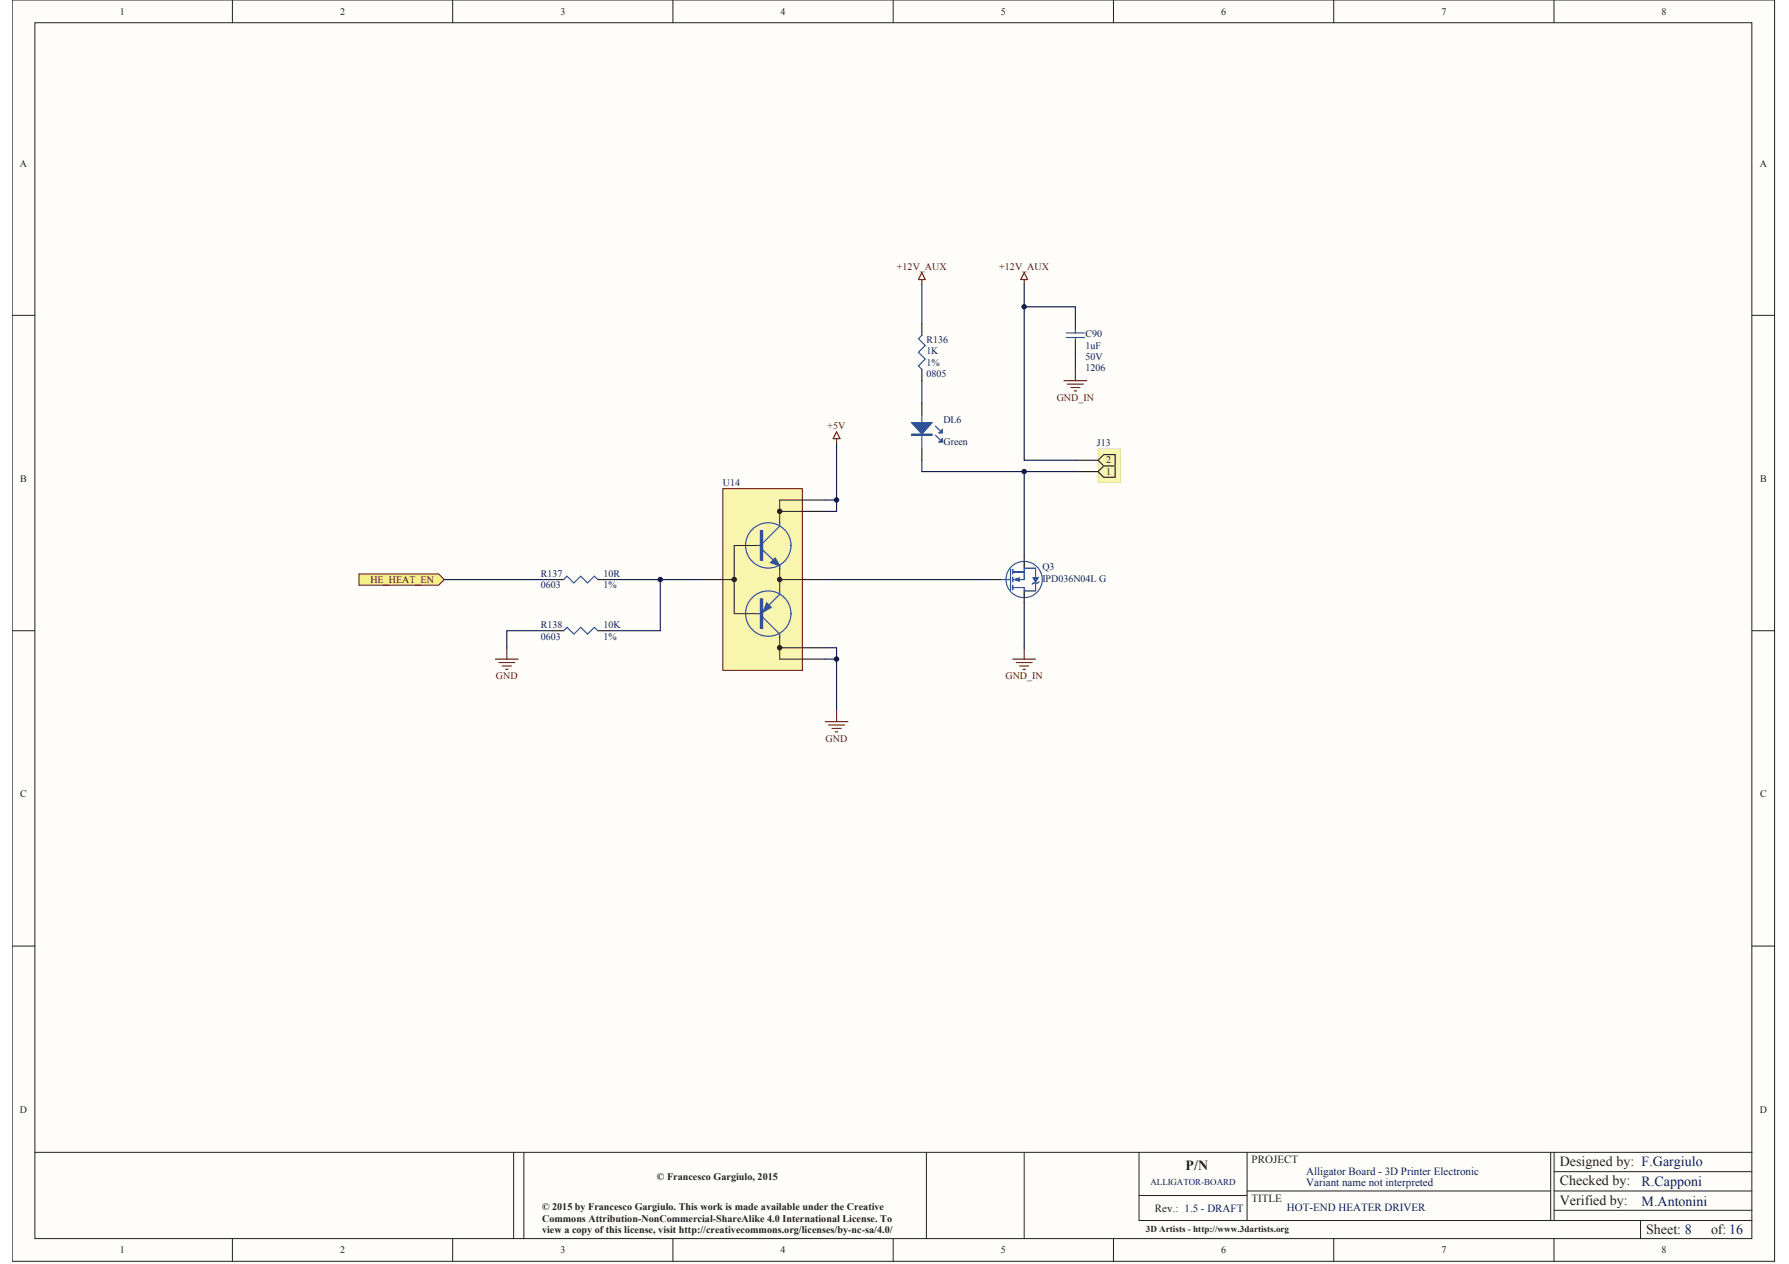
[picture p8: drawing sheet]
<svg xmlns="http://www.w3.org/2000/svg" width="297mm" height="210mm" viewBox="0 0 297 210" stroke-linecap="round" stroke-linejoin="round" font-family="sans-serif">
<path d="M2 0h292.6v209.5h-292.6z" fill="#fefdf9"/>
<path d="M2 0h292.6v209.5h-292.6z" fill="none" stroke="#231f20" stroke-width=".17"/>
<path d="M5.8 3.8h285.1v201.9h-285.1z" fill="#fefdf9"/>
<g fill="none" stroke="#231f20" stroke-width=".17">
<path d="M38.6 0v3.8M75.2 0v3.8M111.7 0v3.8M148.3 0v3.8M184.9 0v3.8M221.4 0v3.8M258 0v3.8M5.8 3.8h285.1v201.9h-285.1zM2 52.4h3.8M290.9 52.4h3.8M2 104.7h3.8M290.9 104.7h3.8"/>
<path d="M2 157.1h3.8M290.9 157.1h3.8M5.8 191.4h285.1M85.3 191.4v14.3M87 191.4v14.3M153.8 191.4v14.3M170.1 191.4v14.3M189.1 191.4v11.3h101.8M189.1 198.5h18M207.1 197.8h50.4M207.1 191.4v11.3M257.5 191.4v11.3"/>
<path d="M258 191.4v11.3M258 194.6h32.9M258 197.8h32.9M38.6 205.7v3.8M75.2 205.7v3.8M111.7 205.7v3.8M148.3 205.7v3.8M184.9 205.7v3.8M221.4 205.7v3.8M258 205.7v3.8M258 201h32.9M272.4 202.7v3"/>
</g>
<path d="M170.1 47.2v29.2h8.4M178.5 58.5v2.8M73.8 96.2h17.9M109.6 96.2v8.5h-8.5M91.7 104.7h-7.6v2.9M170.1 100v7.6" fill="none" stroke="#0c1c5b" stroke-width=".19"/>
<path d="M59.6 95.3h13.2l1 .9-1 1h-13.2z" fill-rule="evenodd" fill="#f6f17e"/>
<path d="M59.6 95.3h13.2l1 .9-1 1h-13.2z" fill="none" stroke="#6d0c0e" stroke-width=".17"/>
<path d="M91.7 96.2h1.9M99.3 96.2h1.8M91.7 104.7h1.9M99.3 104.7h1.8" fill="none" stroke="#231f20" stroke-width=".19"/>
<path d="M93.6 96.2l.6-.5 1.1 1.1 1.1-1.1 1.2 1.1 1.1-1.1 .6 .5M93.6 104.7l.6-.5 1.1 1.1 1.1-1.1 1.2 1.1 1.1-1.1 .6 .5" fill="none" stroke="#2151a3" stroke-width=".19"/>
<path d="M182.3 74.5h3.8v5.7h-3.8z" fill="#f8f5af"/>
<path d="M182.3 74.5v5.7h3.8v-5.6l-3.8-.1h3.8v5.7h-3.8z" fill="#6d0c0e"/>
<g fill="#231f20">
<path d="M178.5 78.3l3.8-.1 .1 .1-.1 .1h-3.8z"/>
<path d="M178.5 76.4l3.8-.1 .1 .1-.1 .1h-3.8z"/>
</g>
<g fill="#f8f5af">
<path d="M183.8 77.7h.5v1.2h-.5z"/>
<path d="M182.5 78.3l.8-.8h1.8v1.7h-1.8zM183.8 77.7v1.2h.5v-1.2z"/>
</g>
<g fill="#231f20">
<path d="M183.1 77.4l.2 .1-.8 .8 .8 .9h1.8v-1.7h.2v1.9h-2.1l-.9-.9 .1-.2-.1-.1z"/>
<path d="M182.2 78.3h.1v-.1l.1 .1-.1 .1z"/>
</g>
<g fill="#f8f5af">
<path d="M183.7 75.8h.7v1.2h-.7z"/>
<path d="M182.5 76.4l.8-.8h1.8v1.7h-1.8zM183.7 75.8v1.2h.7v-1.2z"/>
</g>
<g fill="#231f20">
<path d="M183.2 75.4h2.1v2.1v-.2h-.2v-1.7h-1.8l-.8 .8 .8 .9-.2 .1-.8-.8 .1-.2-.1-.1z"/>
<path d="M182.2 76.4h.1v-.1l.1 .1-.1 .1z"/>
<path d="M183.1 77.4l.1-.1h2.1v.2h-2.1z"/>
</g>
<path d="M170.1 45.3l.5 1.1h-1.1zM170.1 46.4v.8" fill="none" stroke="#6d0c0e" stroke-width=".19"/>
<path d="M153.1 67v1.9M153.1 74.5v1.9" fill="none" stroke="#231f20" stroke-width=".19"/>
<path d="M153.1 68.9v5.6M155.3 72.3l.8 .7M155.3 70.8l.8 .7" fill="none" stroke="#2151a3" stroke-width=".19"/>
<path d="M151.4 70.2h3.4l-1.7 1.9z" fill="#2151a3"/>
<path d="M151.4 70.2h3.4l-1.7 1.9zM151.4 72.1h3.4v.2h-3.4zM151.4 72.2h3.4" fill="none" stroke="#2151a3" stroke-width=".19"/>
<path d="M156.5 72.8v.6h-.6z" fill="#2151a3"/>
<path d="M156.5 72.8v.6h-.6z" fill="none" stroke="#2151a3" stroke-width=".19"/>
<path d="M156.5 71.3v.6h-.6z" fill="#2151a3"/>
<path d="M153.1 55.7l-.6 .5 1.1 1.2-1.1 1.1 1.1 1.1-1.1 1.2 .6 .5M156.5 71.3v.6h-.6z" fill="none" stroke="#2151a3" stroke-width=".19"/>
<path d="M153.1 53.8v1.9M153.1 61.3v1.9" fill="none" stroke="#231f20" stroke-width=".19"/>
<path d="M153.1 47.2v6.6M170.1 51h8.4v1.8M153.1 76.4v1.9h17M153.1 63.2v3.8M170.1 78.3h8.4M170.1 78.3v14.2" fill="none" stroke="#0c1c5b" stroke-width=".19"/>
<path d="M153.1 45.3l.5 1.1h-1.1zM153.1 46.4v.8" fill="none" stroke="#6d0c0e" stroke-width=".19"/>
<path d="M120 81.1h13.2v30.2h-13.2z" fill="#f8f5af"/>
<path d="M120 81.1h13.2v30.2h-13.2z" fill="none" stroke="#6d0c0e" stroke-width=".17"/>
<path d="M133.2 84.9h3.8M133.2 96.2h3.8" fill="none" stroke="#231f20" stroke-width=".19"/>
<path d="M126.4 88.1v4.9" fill="none" stroke="#2151a3" stroke-width=".38"/>
<path d="M126.3 88.1h.3v4.9h-.3zM126.6 91.3l2.9 2.7v.5M129.5 86.8v.6l-2.9 2.8" fill="none" stroke="#2151a3" stroke-width=".19"/>
<path d="M127.9 93.4l.8-.7 .8 1.3z" fill="#2151a3"/>
<g fill="none" stroke="#2151a3" stroke-width=".19">
<path d="M125.7 90.6h.9M127.9 93.4l.8-.7 .8 1.3z"/>
<circle cx="127.6" cy="90.6" r="3.8"/>
</g>
<path d="M116.2 96.2h3.8" fill="none" stroke="#231f20" stroke-width=".19"/>
<path d="M125.7 90.6h-3.8v11.3h3.8" fill="none" stroke="#231f20" stroke-width=".17"/>
<circle cx="121.9" cy="96.2" r=".37" fill="#231f20"/>
<circle cx="121.9" cy="96.2" r=".37" fill="none" stroke="#231f20" stroke-width=".17"/>
<path d="M133.2 107.6h3.8" fill="none" stroke="#231f20" stroke-width=".19"/>
<path d="M126.4 99.5v4.9" fill="none" stroke="#2151a3" stroke-width=".38"/>
<g fill="none" stroke="#2151a3" stroke-width=".19">
<path d="M126.3 99.5h.3v4.9h-.3zM129.5 98.1v.6l-2.9 2.8M125.7 101.9h.9M126.6 102.5l2.9 2.8v.6"/>
<circle cx="127.6" cy="101.9" r="3.8"/>
</g>
<path d="M127.3 100.1l.7 .8-1.3 .7z" fill="#2151a3"/>
<path d="M127.3 100.1l.7 .8-1.3 .7z" fill="none" stroke="#2151a3" stroke-width=".19"/>
<circle cx="129.5" cy="96.2" r=".37" fill="#231f20"/>
<g fill="none" stroke="#231f20" stroke-width=".17">
<path d="M129.5 94.4v3.7M129.5 84.9h3.7M133.2 83h-3.7v3.8"/>
<circle cx="129.5" cy="96.2" r=".37"/>
</g>
<path d="M133.2 83h3.8" fill="none" stroke="#231f20" stroke-width=".19"/>
<circle cx="129.5" cy="84.9" r=".37" fill="#231f20"/>
<g fill="none" stroke="#231f20" stroke-width=".17">
<path d="M120 96.2h1.9M129.5 96.2h3.7M129.5 105.7v3.8h3.7M129.5 107.6h3.7"/>
<circle cx="129.5" cy="84.9" r=".37"/>
</g>
<circle cx="129.5" cy="107.6" r=".37" fill="#231f20"/>
<circle cx="129.5" cy="107.6" r=".37" fill="none" stroke="#231f20" stroke-width=".17"/>
<path d="M133.2 109.5h3.8" fill="none" stroke="#231f20" stroke-width=".19"/>
<path d="M138.9 73.6v11.3h-1.9M101.1 96.2h15.1M137 96.2h27.4M137 83h1.9M137 107.6h1.9v10.3M137 109.5h1.9" fill="none" stroke="#0c1c5b" stroke-width=".19"/>
<path d="M138.9 71.7l.6 1.1h-1.2zM138.9 72.8v.8" fill="none" stroke="#6d0c0e" stroke-width=".19"/>
<g fill="#2151a3">
<path d="M171.9 94.3l.1 .1v1.5l-.1 .1-.1-.1z"/>
<path d="M171.9 96.7l.1 .1v1.3l-.1 .1-.1-.1z"/>
<path d="M170 98.1l1.9-.1 .1 .1-.1 .1h-1.8z"/>
</g>
<path d="M170 98.1h.1v1.9v.1l-.1-.1z" fill="#231f20"/>
<path d="M164.4 96.2h1.9" fill="none" stroke="#231f20" stroke-width=".19"/>
<path d="M170 92.4l.1 .1v1.9v.1l-.1-.1z" fill="#231f20"/>
<g fill="#2151a3">
<path d="M168.1 97.5h2v.1v.1h-1.9z"/>
<path d="M168.1 96.2h2v.1h-1.9z"/>
<path d="M168.1 94.9l2-.1v.1v.1h-1.9z"/>
<path d="M170 94.3l.1 .1v1.8v.1l-.1-.1z"/>
<path d="M167.7 94.5h.2v3.4l-.1 .1-.1-.1z"/>
<path d="M168.1 97.1l.2 .1v.7l-.1 .1-.1-.1z"/>
<path d="M168.1 95.8l.2 .1v.7l-.1 .1-.1-.1z"/>
<path d="M168.1 94.5h.2v.8l-.1 .1-.1-.1z"/>
<path d="M166.2 96.2h1.6h.1l-.1 .1h-1.5z"/>
<path d="M168.1 96.2l1.2 .4v-.7l-1.1 .3 1.1-.3v.7z"/>
<path d="M170 97.5l.1 .1v.6l-.1-.1z"/>
<path d="M170 94.3h1.9l.1 .1-.1 .1h-1.8z"/>
<path d="M171.4 95.9h1.1l-.6 .9 .6-.9h-1.1l.5 .9z"/>
<path d="M171.5 96.7h.8l.2-.2 .1 .1-.2 .3h-.8l-.3 .2z"/>
</g>
<g fill="#2151a3">
<path d="M168.2 96.2l1.1-.3v.7z"/>
<path d="M171.4 95.9h1.1l-.6 .9z"/>
</g>
<path d="M168 94.2a2.91 2.91 0 0 1 2-.9v1.5h-1.7l-.1-.3h-.1v.8l.1 .1 .1-.4h1.7v1.2h-.7v-.3l-1 .3-.1-.4-.1 .1v.8h.1l.1-.4 1 .3v-.3h.8v-1.8h1.7v1.4h-.4l.5 .8h-.4l-.2 .3 .1 .1 .2-.2h.2v1.1h-1.7v-.5h-1.8l-.1-.4h-.1v.8l.1 .1 .1-.3h1.7v1.5a2.91 2.91 0 0 1-2.3-1.2l.2-.1v-3.4h-.2v1.7h-.6a2.91 2.91 0 0 1 .9-2zM170.1 93.3a2.92 2.92 0 0 1 2.9 2.9 2.92 2.92 0 0 1-2.9 3v-1h1.9v-1.3h.4l.2-.3-.1-.1-.2 .2h-.3l.5-.8h-.5v-1.6h-1.9zM167.1 96.3h.6v1.7a2.9 2.9 0 0 1-.6-1.7z" fill="#fefdf9"/>
<g fill="#2151a3">
<path d="M171.8 94.5l.2-.1v1.5h-.2z"/>
<path d="M171.8 96.9h.2v1.2l-.2-.1z"/>
<path d="M170.1 98h1.8l.1 .1-.1 .1h-1.8z"/>
</g>
<g fill="#231f20">
<path d="M170 98.1l.1 .1v-.1v1.1h-.1z"/>
<path d="M170 93.3h.1v1l-.1 .1z"/>
</g>
<g fill="#2151a3">
<path d="M168.3 97.5h1.8v.1v-.1l-.1 .2h-1.7z"/>
<path d="M168.3 94.8h1.7v.2h-1.7z"/>
<path d="M170 94.3v.1l.1 .1v1.7v.1l-.1-.1z"/>
<path d="M168.1 97.1l.2 .1v.7l-.1 .1-.1-.1z"/>
<path d="M168.1 95.8l.2 .1v.3h-.2l.2 .1v.3l-.1 .1-.1-.1z"/>
<path d="M168.1 94.5h.2v.8l-.1 .1-.1-.1z"/>
<path d="M167.1 96.2h.8l-.8 .1z"/>
<path d="M168.2 96.2l1.1-.3v.7z"/>
<path d="M170 97.5l.1 .1v.6l-.1-.1z"/>
<path d="M170 94.3h1.9l.1 .1-.1 .1h-1.8z"/>
<path d="M171.4 95.9h1.1l-.5 .8z"/>
<path d="M171.4 95.9h1.1l-.5 .8 .5-.8h-1.1l.5 .8z"/>
<path d="M171.5 96.7h.8l.2-.2 .1 .1-.2 .3h-.8l-.3 .2v-.2z"/>
<path d="M169.3 96.2h.7l.1 .1h-.8zM168.3 96.3h.1zM168.3 96.2h.1z"/>
<path d="M167.7 96.3l.2-.1v1.7l-.1 .1h-.1zM167.7 94.5h.2v1.7h-.2z"/>
<path d="M168.1 96.2l1.2-.3v.7zM168.2 96.2l1.1 .4v-.7z"/>
</g>
<path d="M166.9 96.3h.2a2.92 2.92 0 0 0 2.9 2.9v.1a3.1 3.1 0 0 1-3.1-3zM170.1 93.1a3.1 3.1 0 0 1 3 3.1 3.1 3.1 0 0 1-3 3.1v-.1a2.92 2.92 0 0 0 2.9-3 2.92 2.92 0 0 0-2.9-2.9zM167.6 94.3a3.1 3.1 0 0 1 2.4-1.2v.2a2.92 2.92 0 0 0-2.9 2.9h-.2l.1-.7z" fill="#204fa2"/>
<g fill="#231f20">
<path d="M170 99.2h.1v.1h-.1z"/>
<path d="M170 93.1h.1v.2h-.1z"/>
</g>
<path d="M166.9 96.2h.2v.1h-.2z" fill="#2151a3"/>
<g fill="none" stroke="#6d0c0e" stroke-width=".19">
<path d="M176.7 63.2h3.7M177.2 63.8h2.7M177.8 64.4h1.5M178.4 64.9h.3M178.5 61.3v1.9M82.3 109.5h3.7M82.8 110h2.7M83.4 110.6h1.5M84 111.2h.3M84.1 107.6v1.9M137 119.8h3.8M138.9 117.9v1.9"/>
<path d="M168.2 109.5h3.7M168.7 110h2.7M169.3 110.6h1.5M169.9 111.2h.3M170.1 107.6v1.9M137.6 120.4h2.6M138.1 121h1.6M138.7 121.5h.4"/>
</g>
<path d="M178.5 52.8v1.9M178.5 56.6v1.9" fill="none" stroke="#231f20" stroke-width=".19"/>
<path d="M177 56h3.1M177 55.3h3.1M178.5 54.7v.6M178.5 56v.6" fill="none" stroke="#2151a3" stroke-width=".19"/>
<circle cx="109.6" cy="96.2" r=".37" fill="#0c1c5b"/>
<circle cx="109.6" cy="96.2" r=".37" fill="none" stroke="#0c1c5b" stroke-width=".17"/>
<circle cx="138.9" cy="109.4" r=".37" fill="#0c1c5b"/>
<circle cx="138.9" cy="109.4" r=".37" fill="none" stroke="#0c1c5b" stroke-width=".17"/>
<circle cx="138.9" cy="83" r=".37" fill="#0c1c5b"/>
<circle cx="138.9" cy="83" r=".37" fill="none" stroke="#0c1c5b" stroke-width=".17"/>
<circle cx="170" cy="78.3" r=".37" fill="#0c1c5b"/>
<circle cx="170" cy="78.3" r=".37" fill="none" stroke="#0c1c5b" stroke-width=".17"/>
<circle cx="170" cy="50.9" r=".37" fill="#0c1c5b"/>
<circle cx="170" cy="50.9" r=".37" fill="none" stroke="#0c1c5b" stroke-width=".17"/>
<g font-size="2.3" fill="#231f20">
<text x="196.9" y="194.4">P/N</text>
<text x="259" y="193.6">Designed by: F.Gargiulo</text>
<text x="259" y="196.8">Checked by:</text>
<text x="259" y="200">Verified by:</text>
<text x="273.3" y="204.9">Sheet: 8</text>
<text x="284.1" y="204.9">of: 16</text>
</g>
<g font-size="2.3" fill="#0c1c5b">
<text x="272.6" y="197">R.Capponi</text>
<text x="272.6" y="200.2">M.Antonini</text>
</g>
<g font-size="1.8" fill="#231f20">
<text x="207.8" y="193.2">PROJECT</text>
<text x="191.8" y="201.3">Rev.: 1.5 - DRAFT</text>
<text x="207.8" y="199.6">TITLE</text>
</g>
<g font-size="1.8" fill="#0c1c5b">
<text x="216.9" y="195.1">Alligator Board - 3D Printer Electronic</text>
<text x="216.9" y="197">Variant name not interpreted</text>
<text x="213.7" y="201.1">HOT-END HEATER DRIVER</text>
</g>
<g font-size="1.7" fill="#231f20">
<text x="19.9" y="2.4">1</text>
<text x="56.5" y="2.4">2</text>
<text x="93" y="2.4">3</text>
<text x="129.6" y="2.4">4</text>
<text x="166.2" y="2.4">5</text>
<text x="202.8" y="2.4">6</text>
<text x="239.3" y="2.4">7</text>
<text x="275.9" y="2.4">8</text>
<text x="3.3" y="27.7">A</text>
<text x="292.2" y="27.7">A</text>
<text x="183.6" y="77">2</text>
<text x="3.4" y="80">B</text>
<text x="183.6" y="78.9">1</text>
<text x="292.2" y="80">B</text>
<text x="3.4" y="132.4">C</text>
<text x="292.2" y="132.4">C</text>
<text x="3.3" y="184.8">D</text>
<text x="292.2" y="184.8">D</text>
<text x="109.1" y="195.9">© Francesco Gargiulo, 2015</text>
<text x="90" y="201">© 2015 by Francesco Gargiulo. This work is made available under the Creative</text>
<text x="90" y="202.9">Commons Attribution-NonCommercial-ShareAlike 4.0 International License. To</text>
<text x="19.9" y="208.1">1</text>
<text x="56.5" y="208.1">2</text>
<text x="90" y="204.7">view a copy of this license, visit http://creativecommons.org/licenses/by-nc-sa/4.0/</text>
<text x="93" y="208.1">3</text>
<text x="129.6" y="208.1">4</text>
<text x="166.2" y="208.1">5</text>
<text x="202.8" y="208.1">6</text>
<text x="239.3" y="208.1">7</text>
<text x="275.9" y="208.1">8</text>
</g>
<g font-size="1.7" fill="#6d0c0e">
<text x="148.9" y="44.9">+12V_AUX</text>
<text x="165.9" y="44.9">+12V_AUX</text>
<text x="137.4" y="71.3">+5V</text>
<text x="175.5" y="66.6">GND_IN</text>
<text x="61.5" y="96.8">HE_HEAT_EN</text>
<text x="82.3" y="112.8">GND</text>
<text x="167" y="112.8">GND_IN</text>
<text x="137.1" y="123.2">GND</text>
</g>
<g font-size="1.7" fill="#0c1c5b">
<text x="153.8" y="57">R136</text>
<text x="153.8" y="58.8">1K</text>
<text x="180.2" y="57.9">1uF</text>
<text x="180.2" y="59.8">50V</text>
<text x="180.2" y="56">C90</text>
<text x="153.8" y="60.7">1%</text>
<text x="153.8" y="62.6">0805</text>
<text x="180.2" y="61.7">1206</text>
<text x="156.6" y="70.2">DL6</text>
<text x="156.6" y="73.9">Green</text>
<text x="182.1" y="74.1">J13</text>
<text x="120" y="80.7">U14</text>
<text x="89.8" y="95.8">R137</text>
<text x="100.2" y="95.8">10R</text>
<text x="173.1" y="94.7">Q3</text>
<text x="89.8" y="97.7">0603</text>
<text x="100.2" y="97.7">1%</text>
<text x="173.1" y="96.6">IPD036N04L G</text>
<text x="89.8" y="106.2">0603</text>
<text x="89.8" y="104.3">R138</text>
<text x="100.2" y="104.3">10K</text>
<text x="100.2" y="106.2">1%</text>
</g>
<text font-size="1.5" fill="#0c1c5b" x="191" y="196.8">ALLIGATOR-BOARD</text>
<text font-size="1.5" fill="#231f20" x="190.3" y="204.6">3D Artists - http://www.3dartists.org</text>
</svg>
